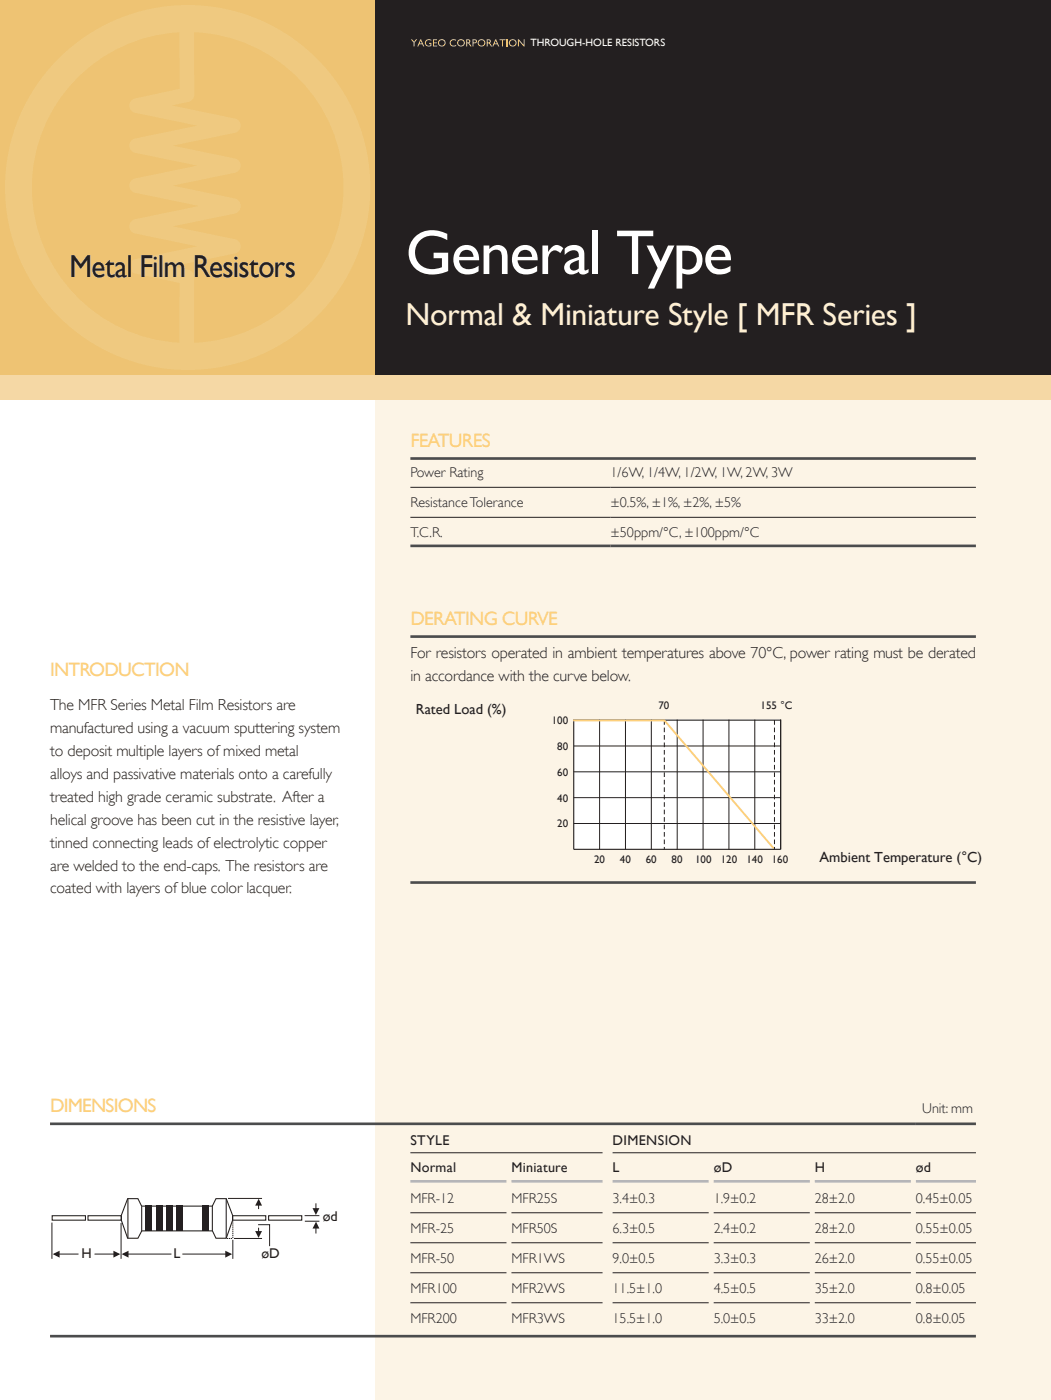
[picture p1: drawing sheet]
<svg xmlns="http://www.w3.org/2000/svg" width="210mm" height="280mm" viewBox="0 0 210 280" stroke-linecap="round" stroke-linejoin="round" font-family="sans-serif">
<path d="M210 75v205" fill="none" stroke="#fcf4e6" stroke-width=".2"/>
<path d="M210 75v5" fill="none" stroke="#f5d8a5" stroke-width=".2"/>
<path d="M210 -.1v75.1" fill="none" stroke="#231f20" stroke-width=".2"/>
<path d="M75 75h135v205h-135z" fill-rule="evenodd" fill="#fcf4e6"/>
<path d="M10 267.2h185" fill="none" stroke="#4b4c4d" stroke-width=".53"/>
<path d="M-.1 -.1h209.1v75.1h-209.1z" fill-rule="evenodd" fill="#eec373"/>
<path d="M1 37.5a36.5 36.5 0 0 0 73 0 36.5 36.5 0 0 0-73 0zM15 16.1a31.1 31.1 0 0 1 20.8-9.6l.1 11.3-8.2 1.7a1.67 1.67 0 0 0-1.8 2 1.77 1.77 0 0 0 1.7 1.2l11.8 2.4-11.8 2.5a1.58 1.58 0 0 0-1.8 1.5 1.58 1.58 0 0 0 1.8 1.6l11.8 2.4-11.8 2.5a1.58 1.58 0 0 0-1.8 1.5 1.58 1.58 0 0 0 1.8 1.6l12.2 2.5-12.2 2.5a1.56 1.56 0 0 0-1.6 1 1.56 1.56 0 0 0 .6 1.9l12.8 2.7-11.8 2.4a1.53 1.53 0 0 0-1.7 1.2 1.53 1.53 0 0 0 1.1 1.8l8.9 1.9-.1 11.9a31.1 31.1 0 0 1-27.2-19.5 31.1 31.1 0 0 1 6.4-32.9zM38.8 6.4a31.1 31.1 0 0 1 29.8 31.1 31.1 31.1 0 0 1-29.8 31.1v-12.4a1.77 1.77 0 0 0-1.7-2.3l-2.7-.6 11.9-2.5a1.58 1.58 0 0 0 1.8-1.5 1.58 1.58 0 0 0-1.8-1.6l-11.8-2.4 11.8-2.5a1.65 1.65 0 0 0 1.8-1.6 1.65 1.65 0 0 0-1.8-1.6l-11.8-2.5 11.8-2.4a1.58 1.58 0 0 0 1.8-1.6 1.58 1.58 0 0 0-1.8-1.5l-11.8-2.5 11.8-2.4a1.58 1.58 0 0 0 1.8-1.6 1.58 1.58 0 0 0-1.8-1.5l-11.9-2.5a13 13 0 0 0 4-1.1 3.4 3.4 0 0 0 .4-2.7z" fill="#efc980"/>
<path d="M75 -.1h135v75.1h-135z" fill-rule="evenodd" fill="#231f20"/>
<g fill="#231f20">
<path d="M82.1 7.9h.2l.4 .4 .4-.4h.3l-.6 .6v.8h-.2v-.8z"/>
<path d="M85.1 8l.7-.2 .4 .2v.2a.6 .6 0 0 0-.8-.1 .6 .6 0 0 0-.2 .8 .6 .6 0 0 0 .8 .2v-.3h-.3v-.2h.5v.6a.8 .8 0 0 1-1.1-.1 .8 .8 0 0 1 0-1.1z"/>
<path d="M86.5 7.9h.8v.1h-.6v.5h.6v.2h-.6v.4h.6v.2h-.8z"/>
<path d="M90.1 8l.7-.2 .3 .1v.3a.61 .61 0 0 0-.9-.1 .61 .61 0 0 0 .1 .9 .61 .61 0 0 0 .8 0 .48 .48 0 0 1-.7 .3 .73 .73 0 0 1-.3-1.3z"/>
<path d="M99.8 7.9h1.2v.1h-.5v1.3h-.2v-1.3h-.5z"/>
<path d="M101.2 7.9h.2v1.4h-.2z"/>
<path d="M103.5 7.9h.2l.9 1.1v-1.1h.2v1.4h-.2l-.9-1.1v1.1h-.2z"/>
<path d="M84 7.8h.1l.7 1.5h-.2l-.2-.4h-.6l-.2 .4h-.2zM84.1 8.2l-.3 .5h.5z"/>
<path d="M87.5 8.6a.76 .76 0 0 1 1.5 0 .76 .76 0 0 1-1.5 0zM87.7 8.6a.56 .56 0 0 0 1.1 0 .56 .56 0 0 0-1.1 0z"/>
<path d="M91.3 8.6a.8 .8 0 0 1 1.6 0 .8 .8 0 0 1-1.6 0zM91.5 8.6a.6 .6 0 0 0 1.2 0 .6 .6 0 0 0-1.2 0z"/>
<path d="M93.1 7.9h.4a.4 .4 0 0 1 .5 .2 .4 .4 0 0 1-.3 .5l.6 .7h-.3l-.4-.5-.2-.1v.6h-.3zM93.4 8v.5a.26 .26 0 0 0 .3-.1 .26 .26 0 0 0 0-.3z"/>
<path d="M94.4 7.9h.5a.45 .45 0 0 1 .4 .5 .45 .45 0 0 1-.7 .3v.6h-.2zM94.6 8v.5l.4-.1 .1-.3z"/>
<path d="M95.4 8.6a.8 .8 0 0 1 1.6 0 .8 .8 0 0 1-1.6 0zM95.6 8.6a.6 .6 0 0 0 1.2 0 .6 .6 0 0 0-1.2 0z"/>
<path d="M97.2 7.9h.4a.4 .4 0 0 1 .5 .2 .4 .4 0 0 1-.3 .5l.6 .7h-.3l-.4-.5-.2-.1v.6h-.3zM97.5 8v.5a.26 .26 0 0 0 .3-.1 .26 .26 0 0 0 0-.3z"/>
<path d="M99 7.8h.1l.7 1.5h-.2l-.2-.4h-.7l-.1 .4h-.2zM99 8.2l-.2 .5h.5z"/>
<path d="M101.7 8.6a.76 .76 0 0 1 1.5 0 .76 .76 0 0 1-1.5 0zM101.9 8.6a.56 .56 0 0 0 1.1 0 .56 .56 0 0 0-1.1 0z"/>
</g>
<g fill="#eec373">
<path d="M82.1 7.9h.2l.4 .4 .4-.4h.3l-.6 .6v.8h-.2v-.8z"/>
<path d="M85.1 8l.7-.2 .4 .2v.2a.6 .6 0 0 0-.8-.1 .6 .6 0 0 0-.2 .8 .6 .6 0 0 0 .8 .2v-.3h-.3v-.2h.5v.6a.8 .8 0 0 1-1.1-.1 .8 .8 0 0 1 0-1.1z"/>
<path d="M86.5 7.9h.8v.1h-.6v.5h.6v.2h-.6v.4h.6v.2h-.8z"/>
<path d="M90.1 8l.7-.2 .3 .1v.3a.61 .61 0 0 0-.9-.1 .61 .61 0 0 0 .1 .9 .61 .61 0 0 0 .8 0 .48 .48 0 0 1-.7 .3 .73 .73 0 0 1-.3-1.3z"/>
<path d="M99.8 7.9h1.2v.1h-.5v1.3h-.2v-1.3h-.5z"/>
<path d="M101.2 7.9h.2v1.4h-.2z"/>
<path d="M103.5 7.9h.2l.9 1.1v-1.1h.2v1.4h-.2l-.9-1.1v1.1h-.2z"/>
<path d="M84 7.8h.1l.7 1.5h-.2l-.2-.4h-.6l-.2 .4h-.2zM84.1 8.2l-.3 .5h.5z"/>
<path d="M87.5 8.6a.76 .76 0 0 1 1.5 0 .76 .76 0 0 1-1.5 0zM87.7 8.6a.56 .56 0 0 0 1.1 0 .56 .56 0 0 0-1.1 0z"/>
<path d="M91.3 8.6a.8 .8 0 0 1 1.6 0 .8 .8 0 0 1-1.6 0zM91.5 8.6a.6 .6 0 0 0 1.2 0 .6 .6 0 0 0-1.2 0z"/>
<path d="M93.1 7.9h.4a.4 .4 0 0 1 .5 .2 .4 .4 0 0 1-.3 .5l.6 .7h-.3l-.4-.5-.2-.1v.6h-.3zM93.4 8v.5a.26 .26 0 0 0 .3-.1 .26 .26 0 0 0 0-.3z"/>
<path d="M94.4 7.9h.5a.45 .45 0 0 1 .4 .5 .45 .45 0 0 1-.7 .3v.6h-.2zM94.6 8v.5l.4-.1 .1-.3z"/>
<path d="M95.4 8.6a.8 .8 0 0 1 1.6 0 .8 .8 0 0 1-1.6 0zM95.6 8.6a.6 .6 0 0 0 1.2 0 .6 .6 0 0 0-1.2 0z"/>
<path d="M97.2 7.9h.4a.4 .4 0 0 1 .5 .2 .4 .4 0 0 1-.3 .5l.6 .7h-.3l-.4-.5-.2-.1v.6h-.3zM97.5 8v.5a.26 .26 0 0 0 .3-.1 .26 .26 0 0 0 0-.3z"/>
<path d="M99 7.8h.1l.7 1.5h-.2l-.2-.4h-.7l-.1 .4h-.2zM99 8.2l-.2 .5h.5z"/>
<path d="M101.7 8.6a.76 .76 0 0 1 1.5 0 .76 .76 0 0 1-1.5 0zM101.9 8.6a.56 .56 0 0 0 1.1 0 .56 .56 0 0 0-1.1 0z"/>
</g>
<path d="M-.1 75h210.1v5h-210.1z" fill-rule="evenodd" fill="#f5d8a5"/>
<path d="M82 91.7h113M82 109.2h113M82 127.3h113M82 176.5h113" fill="none" stroke="#4b4c4d" stroke-width=".53"/>
<path d="M82 97.5h113M82 103.5h113" fill="none" stroke="#231f20" stroke-width=".2"/>
<path d="M114.6 143.9h41.4v26.1h-41.4z" fill="#fff"/>
<path d="M132.7 144v25.9M154.7 144v25.9" fill="none" stroke="#231f20" stroke-width=".2" stroke-dasharray=".9 .6" stroke-linecap="butt"/>
<path d="M114.6 143.9v26h41.4v-26M114.6 144h41.4" fill="none" stroke="#231f20" stroke-width=".22"/>
<g fill="none" stroke="#231f20" stroke-width=".2">
<path d="M114.6 149.2h41.4M114.6 154.4h41.4M114.6 159.5h41.4M119.8 143.9v26M125 143.9v26M130.1 143.9v26M135.3 143.9v26M140.5 143.9v26M145.6 143.9v26M150.8 143.9v26M156 143.9v26M114.6 164.7h41.4"/>
<path d="M45.6 239.7h6.8M82 230.6h38.4M122.4 230.6h72.6M46.8 247.7h5.6M60.9 243.1h2.9M60.9 244.2h2.9M82 242.6h19.2M82 248.6h19.2M82 254.6h19.2M102.2 242.6h18.2M102.2 248.6h18.2M102.2 254.6h18.2"/>
<path d="M122.4 242.6h19.2M122.4 248.6h19.2M122.4 254.6h19.2M142.6 242.6h19.2M142.6 248.6h19.2M142.6 254.6h19.2M162.8 242.6h19.2M162.8 248.6h19.2M162.8 254.6h19.2M183 242.6h12M183 248.6h12M183 254.6h12"/>
<path d="M82 260.6h19.2M102.2 260.6h18.2M122.4 260.6h19.2M142.6 260.6h19.2M162.8 260.6h19.2M183 260.6h12"/>
</g>
<path d="M114.5 144.1h18.3l21.9 25.8" fill="none" stroke="#fed07a" stroke-width=".37"/>
<path d="M10 224.8h185" fill="none" stroke="#4b4c4d" stroke-width=".53"/>
<path d="M82 236.3h19.2M102.2 236.3h18.2M122.4 236.3h19.2M142.6 236.3h19.2M162.8 236.3h19.2M183 236.3h12" fill="none" stroke="#b4b5b8" stroke-width=".53"/>
<path d="M45.4 247.7h1M46.5 247.6v-3.4" fill="none" stroke="#231f20" stroke-width=".2" stroke-dasharray=".2 .1" stroke-linecap="butt"/>
<path d="M51 246.2h1.4l-.7 1.4z" fill="#231f20"/>
<path d="M51.7 245.5v1.5" fill="none" stroke="#231f20" stroke-width=".2"/>
<path d="M51.7 239.8l.7 1.3h-1.4z" fill="#231f20"/>
<path d="M51.7 240.4v1.4" fill="none" stroke="#231f20" stroke-width=".2"/>
<path d="M62.4 241.6h1.4l-.7 1.4z" fill="#231f20"/>
<path d="M63.1 240.7v1.4" fill="none" stroke="#231f20" stroke-width=".2"/>
<path d="M63.1 244.3l.7 1.4h-1.4z" fill="#231f20"/>
<path d="M10.4 244.5v7.3M10.9 250.8h4.8M24.2 244.6v7.2M46.5 248v3.8M63.1 245.2v1.5" fill="none" stroke="#231f20" stroke-width=".2"/>
<path d="M25.5 239.7h2.1l.7 1.5h14.1l.8-1.5h2l1.3 3.4v.9l-1.3 3.6h-2l-.8-1.4h-14.1l-.7 1.4h-2.1l-1.3-3.6v-.9zM25.6 239.7v7.9M45.2 239.7v7.9M10.4 243.1h6.7v.9h-6.7zM17.6 243.1h6.6v.9h-6.6zM28.3 241.2v5M42.4 241.2v5M46.5 243.1h6.6v.9h-6.6zM53.7 243.1h6.6v.9h-6.6z" fill="none" stroke="#231f20" stroke-width=".21"/>
<path d="M10.5 250.8l1.4-.6v1.3z" fill="#231f20"/>
<path d="M18.9 250.8h4.8" fill="none" stroke="#231f20" stroke-width=".2"/>
<path d="M22.7 250.2l1.3 .6-1.3 .7z" fill="#231f20"/>
<path d="M24.7 250.8h9.6" fill="none" stroke="#231f20" stroke-width=".2"/>
<path d="M24.3 250.8l1.4-.6v1.3z" fill="#231f20"/>
<path d="M36.4 250.8h9.6" fill="none" stroke="#231f20" stroke-width=".2"/>
<path d="M45 250.2l1.4 .6-1.4 .7z" fill="#231f20"/>
<path d="M51.6 244.9h2.3v4.3" fill="none" stroke="#231f20" stroke-width=".2"/>
<g fill="#231f20">
<path d="M40.3 241.1h1.4v5.2h-1.4z"/>
<path d="M35.3 241.1h1.3v5.2h-1.3z"/>
<path d="M33.2 241.1h1.3v5.2h-1.3z"/>
<path d="M31.1 241.1h1.4v5.2h-1.4z"/>
<path d="M29 241.1h1.4v5.2h-1.4z"/>
</g>
<text font-size="12.7" fill="#fff" x="81" y="54.8">General Type</text>
<text font-size="6.3" fill="#231f20" x="13.9" y="55.3">Metal Film Resistors</text>
<text font-size="6.3" fill="#feefd2" x="81" y="65">Normal &amp; Miniature Style [ MFR Series ]</text>
<g font-size="3.9" fill="#fed07a">
<text x="82" y="89.3">FEATU</text>
<text x="89.7" y="89.3">R</text>
<text x="89.7" y="89.3">E</text>
<text x="89.7" y="89.3">S</text>
<text x="82" y="124.9">DE ATING CU VE</text>
<text x="84.8" y="124.9">R</text>
<text x="102.9" y="124.9">R</text>
<text x="10" y="135.3">INTR DUCTI N</text>
<text x="15.9" y="135.3">O</text>
<text x="31" y="135.3">O</text>
<text x="10" y="222.4">DIMENS</text>
<text x="21.1" y="222.4">I</text>
<text x="21.1" y="222.4">O</text>
<text x="26.6" y="222.4">NS</text>
</g>
<g font-size="3.2" fill="#231f20">
<text x="82" y="131.7">For resistors operated in ambient temperatures above 70°C, power rating must be derated</text>
<text x="82" y="136.3">in accordance with the curve below.</text>
<text x="10" y="142">The MFR Series Metal Film Resistors are</text>
<text x="10" y="146.6">manufactured using a vacuum sputtering system</text>
<text x="10" y="151.2">to deposit multiple layers of mixed metal</text>
<text x="10" y="155.8">alloys and passivative materials onto a carefully</text>
<text x="10" y="160.4">treated high grade ceramic substrate. After a</text>
<text x="10" y="164.9">helical groove has been cut in the resistive layer,</text>
<text x="10" y="169.5">tinned connecting leads of electrolytic copper</text>
<text x="10" y="174.1">are welded to the end-caps. The resistors are</text>
<text x="10" y="178.7">coated with layers of blue color lacquer.</text>
</g>
<g font-size="2.9" fill="#231f20">
<text x="83.1" y="142.7">Rated Load (%)</text>
<text x="163.8" y="172.5">Ambient Temperature (°C)</text>
</g>
<g font-size="2.8" fill="#231f20">
<text x="82" y="95.5">Power Rating</text>
<text x="122" y="95.5">1/6W, 1/4W, 1/2W, 1W, 2W, 3W</text>
<text x="82" y="101.5">Resistance Tolerance</text>
<text x="122" y="101.5">±0.5%, ±1%, ±2%, ±5%</text>
<text x="82" y="107.5">T.C.R.</text>
<text x="122" y="107.5">±50ppm/°C, ±100ppm/°C</text>
<text x="184.3" y="222.6">Unit: mm</text>
<text x="82" y="228.9">STYL</text>
<text x="87" y="228.9">E</text>
<text x="122.4" y="228.9">DI MENS</text>
<text x="131.4" y="228.9">I</text>
<text x="131.4" y="228.9">O</text>
<text x="136" y="228.9">N</text>
<text x="82" y="234.3">Normal</text>
<text x="102.2" y="234.3">Miniature</text>
<text x="122.4" y="234.3">L</text>
<text x="142.6" y="234.3">øD</text>
<text x="162.8" y="234.3">H</text>
<text x="183" y="234.3">ød</text>
<text x="64.5" y="244.1">ød</text>
<text x="82" y="240.6">MFR-12</text>
<text x="102.2" y="240.6">MFR25S</text>
<text x="122.4" y="240.6">3.4±0.3</text>
<text x="142.6" y="240.6">1.9±0.2</text>
<text x="162.8" y="240.6">28±2.0</text>
<text x="183" y="240.6">0.45±0.05</text>
<text x="16.3" y="251.6">H</text>
<text x="34.7" y="251.6">L</text>
<text x="52.3" y="251.6">øD</text>
<text x="82" y="246.6">MFR-25</text>
<text x="102.2" y="246.6">MFR50S</text>
<text x="122.4" y="246.6">6.3±0.5</text>
<text x="142.6" y="246.6">2.4±0.2</text>
<text x="162.8" y="246.6">28±2.0</text>
<text x="183" y="246.6">0.55±0.05</text>
<text x="82" y="252.6">MFR-50</text>
<text x="102.2" y="252.6">MFR1WS</text>
<text x="122.4" y="252.6">9.0±0.5</text>
<text x="142.6" y="252.6">3.3±0.3</text>
<text x="162.8" y="252.6">26±2.0</text>
<text x="183" y="252.6">0.55±0.05</text>
<text x="82" y="258.6">MFR100</text>
<text x="102.2" y="258.6">MFR2WS</text>
<text x="122.4" y="258.6">11.5±1.0</text>
<text x="142.6" y="258.6">4.5±0.5</text>
<text x="162.8" y="258.6">35±2.0</text>
<text x="183" y="258.6">0.8±0.05</text>
<text x="82" y="264.6">MFR200</text>
<text x="102.2" y="264.6">MFR3WS</text>
<text x="122.4" y="264.6">15.5±1.0</text>
<text x="142.6" y="264.6">5.0±0.5</text>
<text x="162.8" y="264.6">33±2.0</text>
<text x="183" y="264.6">0.8±0.05</text>
</g>
<g font-size="2.2" fill="#231f20">
<text x="131.5" y="141.8">70</text>
<text x="152" y="141.8">155 °C</text>
<text x="110.3" y="144.8">100</text>
<text x="111.4" y="150">80</text>
<text x="111.4" y="155.1">60</text>
<text x="111.4" y="160.3">40</text>
<text x="111.4" y="165.5">20</text>
<text x="118.7" y="172.7">20</text>
<text x="123.9" y="172.7">40</text>
<text x="129" y="172.7">60</text>
<text x="134.2" y="172.7">80</text>
<text x="138.9" y="172.7">100</text>
<text x="144" y="172.7">120</text>
<text x="149.2" y="172.7">140</text>
<text x="154.2" y="172.7">160</text>
</g>
<text font-size="2.1" fill="#fff" x="106" y="9.3">Through-hole resistors</text>
</svg>
